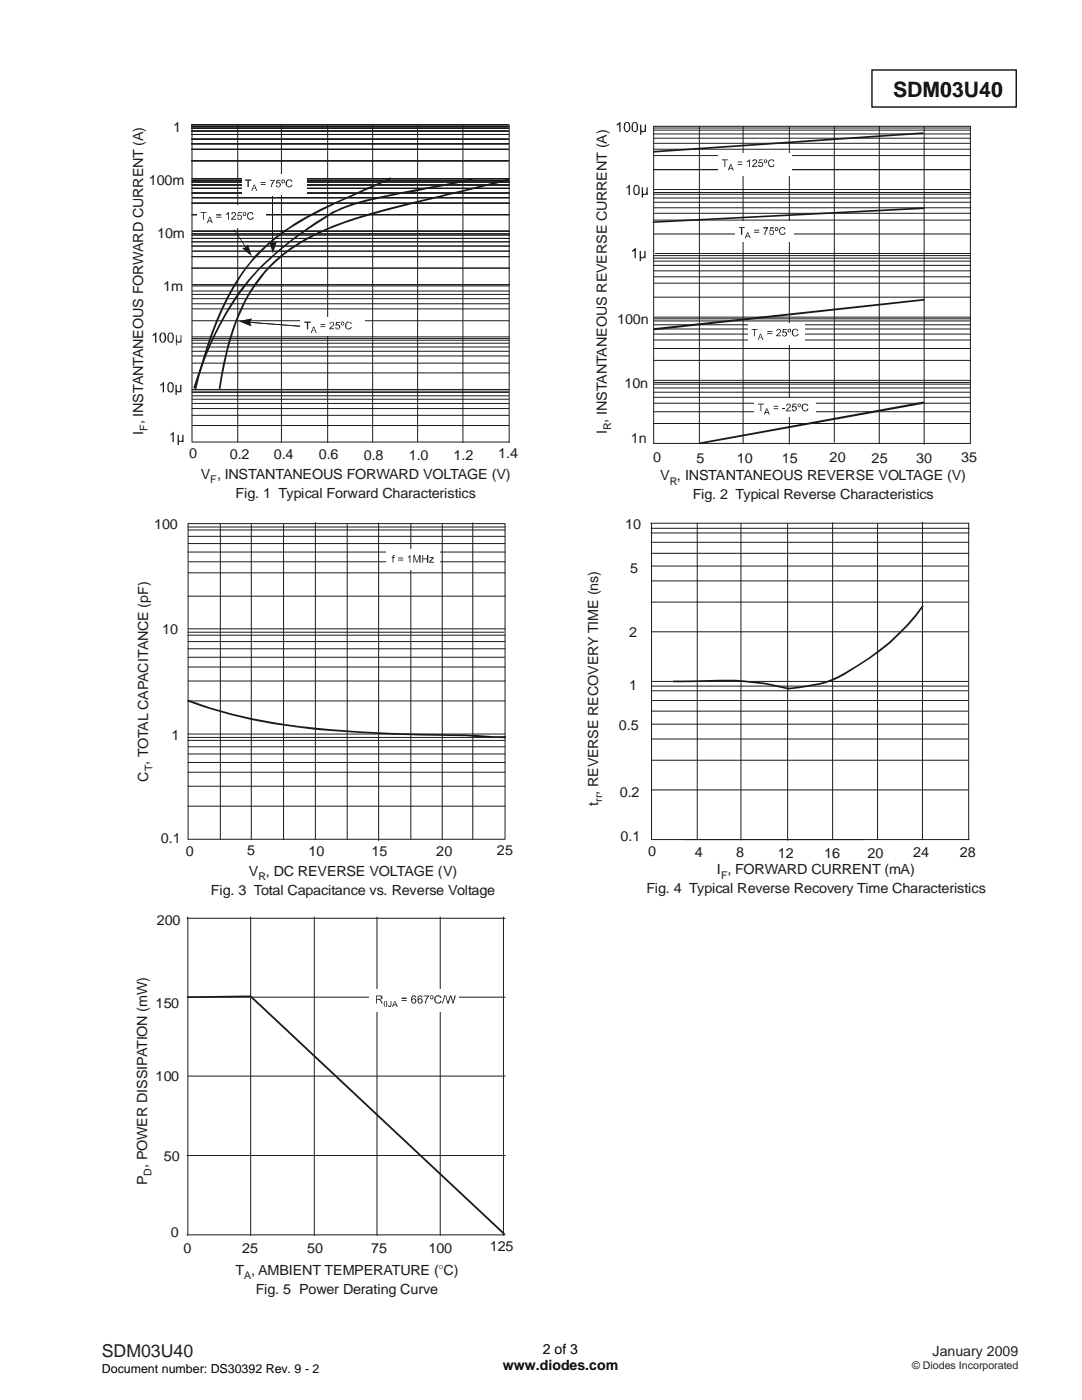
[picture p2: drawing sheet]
<svg xmlns="http://www.w3.org/2000/svg" width="216mm" height="279mm" viewBox="0 0 216 279" stroke-linecap="round" stroke-linejoin="round" font-family="sans-serif">
<path d="M174 14h28.8v7.4h-28.8z" fill="none" stroke="#000" stroke-width=".26"/>
<g fill="none" stroke="#1f1a17" stroke-width=".2">
<path d="M38.2 25.2h63.4M38.2 29.8h63.4M38.2 28.7h63.4M38.2 27.8h63.4M38.2 26.2h63.4M38.2 26.8h63.4M38.2 25.6h63.4M38.2 32.1h63.4M38.2 24.9h63.2M38.3 24.8v63.3M38.3 35.6h63.3M38.3 36h63.3"/>
<path d="M38.3 38.5h63.3M38.3 36.9h63.3M38.3 37.6h63.3M38.3 36.3h63.3M38.4 39.5h63.2M47.4 24.8v63.3M56.2 24.9v63.3M65.4 25v63.3M74.4 25v63.2M83.3 25v63.1M92.4 25v63.3M101.6 24.9v63.4"/>
<path d="M38.2 51.2h63.5M38.2 49.1h63.5M38.2 47.6h63.5M38.2 48.3h63.5M38.2 46.9h63.5M38.2 53.5h63.5M38.3 57.1h63.3M38.3 59.6h63.3M38.3 58.1h63.3M38.3 58.8h63.3M38.3 46.1h63.3M38.3 40.6h63.3"/>
<path d="M38.3 42.8h63.3M38.3 46.7h63.4M38.3 56.8h63.4M38.3 50.1h63.4M38.3 79h63.2M38.3 78.3h63.2M38.3 78.1h63.2M38.3 79.7h63.2M38.3 72.5h63.3M38.3 71h63.3M38.3 77.7h63.3M38.3 67.9h63.3"/>
<path d="M38.3 68.5h63.3M38.3 69.3h63.3M38.3 74.4h63.3M38.3 70.1h63.3M38.3 67.6h63.3M38.3 67.2h63.3M38.3 61.6h63.3M38.3 64h63.3M38.4 60.6h63.2M38.3 84.9h63.2M38.3 81.5h63.2M38.3 82.9h63.2"/>
<path d="M38.3 80.5h63.2M38.3 88.2h63.3"/>
</g>
<path d="M39.3 41.1h13.7v4.4h-13.7z" fill="#fff"/>
<g fill="#1f1a17">
<path d="M40 42.3h1.2v.2h-.5v1.4h-.2v-1.4h-.5z" fill-rule="evenodd"/>
<path d="M43.1 42.8h1.1v.2h-1.1zM43.1 43.3h1.1v.1h-1.1z" fill-rule="evenodd"/>
<path d="M45.5 42.3h.2v1.6h-.2v-1.2l-.4 .2z" fill-rule="evenodd"/>
<path d="M46.3 42.4l.5-.1 .3 .3v.3l-.7 .8h.7v.2h-1l.8-1.1-.1-.3-.6 .3z" fill-rule="evenodd"/>
<path d="M47.5 42.3h.8v.2h-.7l-.1 .4 .4-.1 .3 .2a.6 .6 0 0 1-.2 .9l-.6-.1-.1-.4h.2v.2l.3 .2 .3-.3v-.3l-.2-.2-.6 .2z" fill-rule="evenodd"/>
<path d="M48.5 42.4l.1-.1a.34 .34 0 0 1 .5 .3l-.1 .5h-.4l-.1-.3zM48.6 42.5v.4h.4v-.4z" fill-rule="evenodd"/>
<path d="M49.5 42.5l.7-.2 .4 .5h-.2l-.3-.3a.6 .6 0 0 0-.7 .6 .6 .6 0 0 0 .7 .6l.3-.2v-.2h.3l-.1 .3a.73 .73 0 0 1-1.1 .1 1.05 1.05 0 0 1 0-1.2z" fill-rule="evenodd"/>
<path d="M41.8 43.3h.2l.5 1.2h-.2l-.2-.3h-.5l-.2 .3h-.1zM41.8 43.5l-.2 .5h.4l-.1-.6z" fill-rule="evenodd"/>
</g>
<path d="M48.3 34.7h12.8v4.1h-12.8z" fill="#fff"/>
<g fill="#1f1a17">
<path d="M48.9 35.8h1.2v.3h-.5v1.2h-.2v-1.2h-.5z" fill-rule="evenodd"/>
<path d="M52 36.3h1v.2h-1zM52 36.7h1v.2h-1z" fill-rule="evenodd"/>
<path d="M53.9 35.9h1l-.6 1v.4h-.3l.1-.4 .2-.5 .3-.3h-.7z" fill-rule="evenodd"/>
<path d="M55.2 35.9h.8v.2h-.6l-.1 .4 .3-.2 .3 .2 .2 .3-.1 .3-.5 .3-.4-.1v-.3l.1-.1 .2 .4h.2l.2-.6-.3-.2-.4 .2z" fill-rule="evenodd"/>
<path d="M56.2 35.9h.5l.1 .5-.1 .2-.5-.2zM56.4 36l-.1 .3 .2 .2 .2-.1v-.4z" fill-rule="evenodd"/>
<path d="M57.2 36.1a.7 .7 0 0 1 1.2 .1l-.3 .1a.43 .43 0 0 0-.5-.3 .43 .43 0 0 0-.3 .4 .6 .6 0 0 0 .4 .9l.5-.5 .2 .1a.69 .69 0 0 1-.8 .5 .69 .69 0 0 1-.6-.6z" fill-rule="evenodd"/>
<path d="M50.7 36.8h.1l.5 1.3h-.1l-.2-.4h-.5l-.2 .4h-.2zM50.7 36.9l-.2 .7h.4z" fill-rule="evenodd"/>
</g>
<path d="M60 63.2h12.8v3.8h-12.8z" fill="#fff"/>
<g fill="#1f1a17">
<path d="M60.7 64.2h1.3v.2h-.5v1.3h-.3v-1.3h-.5z" fill-rule="evenodd"/>
<path d="M63.9 64.7h1v.2h-1zM63.9 65.1h1v.2h-1z" fill-rule="evenodd"/>
<path d="M65.8 64.4l.4-.2 .5 .2-.1 .6-.6 .5h.7v.2h-1l.1-.3 .7-.6-.2-.5h-.2l-.2 .4h-.2z" fill-rule="evenodd"/>
<path d="M67.1 64.3h.7v.1h-.6v.5l.2-.2 .4 .2 .1 .3-.1 .2-.4 .4-.5-.3 .2-.2 .1 .3h.3l.2-.2v-.3l-.3-.2-.5 .1z" fill-rule="evenodd"/>
<path d="M68.1 64.3h.5l.1 .5-.2 .1h-.4zM68.3 64.3l-.1 .4 .2 .2 .2-.3-.1-.3z" fill-rule="evenodd"/>
<path d="M68.9 64.5a.72 .72 0 0 1 1.3 .1l-.2 .1a.52 .52 0 0 0-.7-.3 .52 .52 0 0 0-.2 .7 .47 .47 0 0 0 .4 .5 .47 .47 0 0 0 .5-.4l.2 .1a.68 .68 0 0 1-.9 .4 .68 .68 0 0 1-.4-.9z" fill-rule="evenodd"/>
<path d="M62.5 65.2h.2l.5 1.3h-.2l-.2-.5h-.5l-.1 .5h-.2zM62.6 65.3l-.3 .7h.5z" fill-rule="evenodd"/>
<path d="M30.4 66.9l.8-.5v2h-.3v-1.6l-.4 .3zM32 66.6l.1-.1a.82 .82 0 0 1 .9 .2 .82 .82 0 0 1 .2 .9 .72 .72 0 0 1-.8 .8 1.33 1.33 0 0 1-.4-1.8zM32.3 66.5l-.1 .2a1.13 1.13 0 0 0 .3 1.5l.2-.1a1.49 1.49 0 0 0-.1-1.6zM33.7 66.5l.6-.1a1.35 1.35 0 0 1 0 2h-.3a.99 .99 0 0 1-.6-1.3zM33.9 66.5a1.32 1.32 0 0 0-.2 1.6l.4 .1 .3-.4-.1-1.1z" fill-rule="evenodd"/>
<path d="M35.1 66.9h.2l.1 1.3 .5-.1 .1-1.2h.2v1.5h-.2v-.2l-.2 .2-.5-.2v.7h-.2z" fill-rule="evenodd"/>
<path d="M32 76.8l.7-.5v2h-.2v-1.6l-.5 .3zM33.7 76.4l.6-.1a1.36 1.36 0 0 1 0 2l-.7-.2a1.99 1.99 0 0 1 .1-1.7zM33.7 76.6v.3a1.05 1.05 0 0 0 .3 1.2l.3-.1 .1-.3v-.8l-.1-.3-.3-.1z" fill-rule="evenodd"/>
<path d="M35 76.8h.3v.9l.1 .4h.5v-1.3h.3v1.5h-.2v-.2l-.2 .2h-.4l-.1-.2v.7h-.3z" fill-rule="evenodd"/>
<path d="M34 86.7l.7-.5v2h-.3v-1.6l-.4 .4z" fill-rule="evenodd"/>
<path d="M35.4 86.8h.3v1l.2 .3 .5-.3v-1h.2v1.4h-.2v-.1l-.1 .1h-.4l-.2-.1v.7h-.3z" fill-rule="evenodd"/>
<path d="M47.7 64.1l2.5-.5-.2 .4v.8l.1 .3z" fill-rule="evenodd"/>
<path d="M47.7 64.1l2.5-.5-.2 .4v.8l.1 .3z" fill-rule="evenodd"/>
<path d="M48.3 49.5l.9-.3 .3-.5 .7 2.4z" fill-rule="evenodd"/>
</g>
<g fill="#1f1a17">
<path d="M49 64.2l10.9 .8v.2l-10.9-.9z"/>
<path d="M46.6 45.8l.1-.1 2.9 4.3-.1 .1z"/>
<path d="M53.8 53a37 37 0 0 1 14.4-8.6l4.6-1.5 5-1.4 10-2.5 .1 .4a143.6 143.6 0 0 0-22.9 6.6 30.7 30.7 0 0 0-18.3 19.9 63.5 63.5 0 0 0-2.7 11.7h-.4a50.8 50.8 0 0 1 6.3-19.6l1.2-1.8zM87.8 39l13.6-3.4 .1 .4-13.6 3.4z"/>
<path d="M50.8 51.1l1-1.1a45.2 45.2 0 0 1 6.9-5.4 78.9 78.9 0 0 1 11.5-5.7l3.3-1.6 .2 .4a96.8 96.8 0 0 0-17.2 8.9 36.7 36.7 0 0 0-12.5 16.2 91.7 91.7 0 0 0-4.8 14.9l-.4-.1a77.8 77.8 0 0 1 7.7-20.5 44.8 44.8 0 0 1 4.3-6zM73.5 37.3l4.4-1.9 .2 .3-4.4 2z"/>
<path d="M49.6 55.8l.2 .2a62.3 62.3 0 0 0-10.9 21.5l-.3-.1a63.6 63.6 0 0 1 11-21.6zM52.1 53a72.4 72.4 0 0 1 13.5-10.2l.2 .2a63.7 63.7 0 0 0-16 13l-.2-.2zM65.6 42.8l.2 .2zM65.6 42.8l.2 .2zM65.6 42.8l1.6-.9a28.6 28.6 0 0 1 7.9-2.5l7.6-1.6v.5l-3.7 .6a50.1 50.1 0 0 0-12.5 3.7l-.7 .4zM82.7 37.8l11.5-2.2 .1 .3-11.6 2.4z"/>
</g>
<path d="M54.5 39.2v10.2" fill="none" stroke="#1f1a17" stroke-width=".2"/>
<path d="M53.7 48.2l.5 .2h.5l.5-.2-.7 2.4z" fill-rule="evenodd" fill="#1f1a17"/>
<g fill="none" stroke="#1f1a17" stroke-width=".2">
<path d="M130.4 25.2v63.3h63.1M139.6 25.2v63.3M130.4 69.6h63.2M130.4 67.9h63.2M130.4 75.9h63.2M130.4 64.1h63.2M130.4 64.8h63.2M130.4 65.7h63.2M130.4 71.9h63.2M130.4 66.7h63.2M130.4 63.6h63.2M130.4 77.4h63.1"/>
<path d="M130.4 76.7h63.1M130.4 76.3h63.1M130.4 78.3h63.1M130.4 79.3h63.1M130.4 84.5h63.1M130.4 80.5h63.1M130.4 82.2h63.1"/>
</g>
<g fill="#1f1a17">
<path d="M139.5 88.3l44.8-8.2 .1 .5-44.8 8.1z"/>
<path d="M130.5 65.5l53.9-5.9 .1 .4-54 5.9z"/>
<path d="M130.3 30.1l53.9-3.7v.3l-53.9 3.8z"/>
<path d="M130.3 44.2l54.1-2.8v.3l-54.1 2.8z"/>
</g>
<g fill="none" stroke="#1f1a17" stroke-width=".2">
<path d="M130.4 25.2h63.2v63.3M130.4 25.5h63.2M130.4 31.1h63.2M130.4 28.6h63.2M130.4 26.7h63.2M130.4 27.6h63.2M130.4 26h63.2M130.4 33.8h63.2M130.5 38.4h63.2M130.5 39.5h63.2M130.5 38.8h63.2M130.5 37.8h63.1"/>
<path d="M130.5 29.8h63.1M148.3 25.2v63.4M157.5 25.2v63.5M166.5 25.2v63M175.5 25.2v63.3M184.4 25.2v63.5M130.3 51.5h63.2M130.4 51h63.2M130.4 56.5h63.2M130.4 55.2h63.2M130.4 54.1h63.2M130.4 52.1h63.2"/>
<path d="M130.4 53h63.2M130.4 59.3h63.2M130.5 43.9h63.2M130.5 41.5h63.2M130.5 40.4h63.2M130.5 46.7h63.2M130.6 42.6h63.1M130.8 50.6h62.9M130.4 63.3h63.2"/>
</g>
<path d="M143.3 30.5h14.6v4.4h-14.6z" fill="#fff"/>
<g fill="#1f1a17">
<path d="M144 31.8h1.2v.2h-.5v1.3h-.2v-1.3h-.5z" fill-rule="evenodd"/>
<path d="M147.2 32.2h.9v.2h-.9zM147.2 32.7h.9v.2h-.9z" fill-rule="evenodd"/>
<path d="M149 32.2l.6-.4v1.5h-.1v-1.1l-.4 .1z" fill-rule="evenodd"/>
<path d="M150.2 31.9h.8l.1 .5-.8 .8h.8v.1h-1l.8-1-.2-.3h-.2l-.2 .2h-.2z" fill-rule="evenodd"/>
<path d="M151.5 31.8h.7v.2h-.6l-.1 .4 .5-.1 .3 .3v.4l-.3 .3h-.6l-.2-.4h.3l.2 .3 .4-.2v-.3l-.2-.2h-.3l-.1 .2-.2-.1z" fill-rule="evenodd"/>
<path d="M152.4 32l.2-.2 .4 .1v.6h-.5zM152.7 31.9l-.1 .4 .2 .1 .1-.3z" fill-rule="evenodd"/>
<path d="M153.4 32l.8-.2 .3 .4-.4-.2a.6 .6 0 0 0-.7 .5 .6 .6 0 0 0 .6 .7l.5-.4-.1 .5-.4 .1a.84 .84 0 0 1-.6-1.4z" fill-rule="evenodd"/>
<path d="M145.7 32.7h.2l.5 1.3h-.2l-.1-.3h-.5l-.2 .3h-.2zM145.8 32.9l-.2 .6h.5z" fill-rule="evenodd"/>
</g>
<g fill="#fff">
<path d="M146.7 44.3h11.8v4h-11.8z"/>
<path d="M149.4 64.5h11.2v4.3h-11.2z"/>
</g>
<g fill="#1f1a17">
<path d="M147.4 45.3h1.2v.2h-.5v1.4h-.3v-1.4h-.4z" fill-rule="evenodd"/>
<path d="M150.5 45.8h1v.2h-1zM150.5 46.3h1v.1h-1z" fill-rule="evenodd"/>
<path d="M152.3 45.3h1l-.6 1.6h-.2v-.2l.5-1.1h-.7z" fill-rule="evenodd"/>
<path d="M153.7 45.3h.7v.3h-.6l-.1 .3 .3-.1 .4 .2a.6 .6 0 0 1-.2 .9l-.6-.1-.2-.4h.3v.2l.2 .2 .4-.3-.2-.5-.6 .2z" fill-rule="evenodd"/>
<path d="M154.6 45.7a.38 .38 0 0 1 .7 0 .38 .38 0 0 1-.7 0zM154.8 45.5v.4h.2l.1-.3z" fill-rule="evenodd"/>
<path d="M155.6 45.5l.8-.2 .3 .5h-.1l-.3-.3a.66 .66 0 0 0-.6 .4 .66 .66 0 0 0 .2 .8h.4l.3-.3h.1l-.3 .5h-.5l-.3-.2a.97 .97 0 0 1 0-1.2z" fill-rule="evenodd"/>
<path d="M149.1 46.4h.2l.5 1.1h-.2l-.1-.3h-.6l-.1 .3h-.2zM149.2 46.4l-.2 .6h.5z" fill-rule="evenodd"/>
<path d="M150 65.7h1.2v.1h-.6v1.3h-.1v-1.3h-.5z" fill-rule="evenodd"/>
<path d="M153.1 66.1h1v.2h-1zM153.1 66.5h1v.2h-1z" fill-rule="evenodd"/>
<path d="M155 65.8l.4-.2 .3 .1 .1 .6-.7 .6h.7v.2h-.9v-.2l.7-.7v-.3l-.2-.2-.5 .4z" fill-rule="evenodd"/>
<path d="M156.2 65.7h.8v.1h-.6l-.1 .5 .4-.1 .4 .4a.52 .52 0 0 1-.4 .6 .52 .52 0 0 1-.6-.4h.1l.2 .2h.3l.1-.2-.1-.5-.6 .1z" fill-rule="evenodd"/>
<path d="M157.2 65.7h.6v.5l-.1 .1-.5-.1zM157.4 65.7l-.1 .4 .3 .2 .1-.5z" fill-rule="evenodd"/>
<path d="M158.3 65.7l.4-.1 .4 .1 .2 .3-.2 .1a.48 .48 0 0 0-.7-.3 .48 .48 0 0 0-.1 .7 .43 .43 0 0 0 .3 .5 .43 .43 0 0 0 .5-.4l.3 .1a.69 .69 0 0 1-.7 .5 .69 .69 0 0 1-.7-.6l.1-.7z" fill-rule="evenodd"/>
<path d="M151.7 66.6h.1l.5 1.3h-.1l-.2-.5h-.5l-.1 .5h-.2zM151.7 66.7l-.1 .7h.4z" fill-rule="evenodd"/>
</g>
<path d="M150.6 79.5h12.2v3.7h-12.2z" fill="#fff"/>
<g fill="#1f1a17">
<path d="M151.2 80.6h1.2v.1h-.5v1.4h-.2v-1.4h-.5z" fill-rule="evenodd"/>
<path d="M154.4 81h.9v.2h-.9zM154.4 81.5h.9v.2h-.9z" fill-rule="evenodd"/>
<path d="M157 80.6h.5a.56 .56 0 0 1 .2 .5 .56 .56 0 0 1-.4 .5l-.2 .3h.7v.2h-1l.1-.4 .7-.6-.1-.4-.7 .3z" fill-rule="evenodd"/>
<path d="M158.2 80.6h.7v.1h-.6v.5h.6l.1 .4-.1 .3-.4 .2h-.2l-.3-.3v-.1h.2l.1 .2 .5-.2v-.3l-.2-.2-.4 .2-.2-.1z" fill-rule="evenodd"/>
<path d="M159.2 80.6h.4l.2 .1v.4l-.4 .2-.2-.1zM159.4 80.6l-.1 .4 .2 .2 .1-.5z" fill-rule="evenodd"/>
<path d="M160.1 80.7a.73 .73 0 0 1 1.1 .1l.1 .2h-.2l-.2-.3-.5 .1-.2 .2v.7a.52 .52 0 0 0 .8 .1l.1-.3 .2 .1-.1 .2a.78 .78 0 0 1-1.1 .1 .78 .78 0 0 1 0-1.2z" fill-rule="evenodd"/>
<path d="M152.9 81.5h.2l.5 1.2h-.2l-.1-.3h-.5l-.2 .3h-.2zM153 81.7l-.2 .6h.5z" fill-rule="evenodd"/>
<path d="M125.5 36.9h.2v2h-.3v-1.6l-.4 .4v-.3zM126.6 37a.68 .68 0 0 1 1 .4v1.3l-.4 .2h-.4a1.59 1.59 0 0 1-.2-1.9zM126.7 37.2l-.1 1.1 .1 .3 .3 .2 .4-.5v-.8l-.4-.4z" fill-rule="evenodd"/>
<path d="M128.1 37.4h.2l.1 1.2a.35 .35 0 0 0 .4 .1 .35 .35 0 0 0 .2-.4v-.9h.2v1.5h-.2v-.1l-.6 .1-.1-.1v.6h-.2z" fill-rule="evenodd"/>
<path d="M126.1 50l.8-.5v2h-.3v-1.5l-.5 .2z" fill-rule="evenodd"/>
<path d="M127.6 50.1h.3v1l.2 .3 .4-.2 .1-1.1h.2v1.4h-.2v-.1l-.5 .2-.2-.2v.7h-.3z" fill-rule="evenodd"/>
<path d="M123.1 24.8l.7-.4v1.9h-.2v-1.5l-.5 .2zM124.6 24.6l.3-.2h.4a1.34 1.34 0 0 1 0 2 1.14 1.14 0 0 1-.7-1.8zM124.9 24.5l-.1 .2a1.34 1.34 0 0 0 .1 1.4h.4l.2-.3v-.8l-.2-.5zM126.3 24.4h.7l.3 .5v1l-.4 .5a.81 .81 0 0 1-.9-1zM126.5 24.5a1.4 1.4 0 0 0 0 1.6h.5v-.3v-1.1z" fill-rule="evenodd"/>
<path d="M127.7 24.9h.3l.1 1.2h.5l.1-1.2h.2v1.4h-.2v-.2l-.3 .3h-.3l-.1-.2v.7h-.3z" fill-rule="evenodd"/>
</g>
<path d="M156.1 81.4h.6v.2h-.6z" fill="#1f1a17"/>
<g fill="none" stroke="#1f1a17" stroke-width=".2">
<path d="M37.5 119h63.4M37.5 104.5h63.3v63h-63.3zM37.5 105.2h63.3M37.5 114.3h63.3M37.5 110.2h63.3M37.5 107h63.3M37.5 108.5h63.3M37.5 105.8h63.3M37.6 112.1h63.2M44 104.5v63M50.1 104.7v62.9M56.6 104.7v62.9"/>
<path d="M62.9 104.2v63.3M69.3 104.7v62.8M75.5 104.3v63.4M82 104.5v63M88.2 104.7v62.9M94.3 104.3v63.2M37.5 135.9h63.3M37.5 133.1h63.3M37.5 126.8h63.3M37.5 128h63.3M37.5 129.5h63.3M37.5 139.9h63.3"/>
<path d="M37.5 126.2h63M37.5 131.2h63.2M37.6 125.5h63.2M37.5 146.5h63.3M37.5 154.1h63.3M37.5 149h63.3M37.5 147.8h63.3M37.5 147.2h63.3M37.5 156.9h63.3M37.5 150.5h63.3M37.5 152.2h63.3M37.5 160.9h63.3"/>
</g>
<path d="M37.5 139.6a93.9 93.9 0 0 0 22.2 5.3l-.1 .3a95.3 95.3 0 0 1-22.2-5.2zM59.7 144.9a271.5 271.5 0 0 0 27.3 1.6l4.9 .1v.3l-4.9-.1a281.6 281.6 0 0 1-27.4-1.6zM91.9 146.6l4 .1v.4l-4-.2zM95.9 146.7l5 .2v.4l-5-.2z" fill="#1f1a17"/>
<path d="M77.1 109.7h10.6v4.1h-10.6z" fill="#fff"/>
<g fill="#1f1a17">
<path d="M78.4 110.8h.4v.1h-.3v.3h.3v.2h-.3v.9h-.2v-.9h-.1z" fill-rule="evenodd"/>
<path d="M79.4 111.3h1.1v.1h-1.1zM79.4 111.7h1.1v.2h-1.1z" fill-rule="evenodd"/>
<path d="M81.8 110.8l.1 1.5h-.2v-1.2l-.3 .3z" fill-rule="evenodd"/>
<path d="M82.5 110.8h.2l.5 1.3 .5-1.3h.2v1.5h-.2v-1.3l-.5 1.3h-.1l-.4-1.3v1.3h-.2z" fill-rule="evenodd"/>
<path d="M84.3 110.8h.1v.6h.8v-.6h.2v1.5h-.2v-.7h-.8v.7h-.1z" fill-rule="evenodd"/>
<path d="M85.7 111.2h.9l-.7 .9h.7v.2h-1l.7-.9h-.6z" fill-rule="evenodd"/>
</g>
<g fill="none" stroke="#1f1a17" stroke-width=".2">
<path d="M129.8 104.4h63.5v63.1M129.9 115.9h63.4M129.9 106.4h63.4M129.9 108.2h63.4M129.9 110.4h63.4M129.9 113h63.3M129.9 105.4h63.5M130 104.4v63.2h63.4M139.1 104.4v63.1M147.8 104.5v63.1M157.2 104.5v63.2M166.1 104.3v63.1"/>
<path d="M175.1 104.5v63M184.1 104.2v63.4M129.9 120.2h63.4M130 126.1h63.3M130 136.9h63.2M130 136h63.1M130 137.9h63.1M130 139.8h63.1M130 151.7h63.1M130 147.5h63.1M130 141.9h63.1M130 157.6h63.1"/>
<path d="M130 144.5h63"/>
</g>
<path d="M157.2 137.3v.3zM157.2 137.3v.1zM157.2 137.3l1.6-.2 .1 .3-1.7 .2zM158.8 137.1a23.3 23.3 0 0 0 8.4-2.1l1.2-.7 .2 .3a17.4 17.4 0 0 1-7.5 2.5l-2.2 .3zM168.4 134.3a53.9 53.9 0 0 0 9-6.2l.3 .3a69.9 69.9 0 0 1-9.1 6.2zM184.1 120.8l.2 .2a42.5 42.5 0 0 1-6.6 7.4l-.3-.3a42.5 42.5 0 0 0 6.7-7.3z" fill="#1f1a17"/>
<path d="M134.4 136l10-.2a48 48 0 0 1 12.9 1.6" fill="none" stroke="#1f1a17" stroke-width=".34"/>
<path d="M37.3 199h63.5M37.3 183.3h63.5M37.5 183v63.5M50 183v63.5M62.7 183v63.5M75.2 183v63.5M87.8 183v63.5M100.5 183v63.5M37.6 214.8h63.2M37.3 230.6h63.5M37.3 246.4h63.5" fill="none" stroke="#1f1a17" stroke-width=".2"/>
<path d="M37.5 198.8l12.5-.1v.3l-12.5 .2zM50 198.7l.2 .1h-.2zM49.9 199l.3-.2 50.6 47.4-.3 .2z" fill="#1f1a17"/>
<path d="M73.7 197.5h18v4.4h-18z" fill="#fff"/>
<path d="M75.1 198.7h1l.2 .2v.4l-.5 .2 .6 .8h-.2l-.3-.5-.3-.3h-.4v.8h-.1zM75.2 198.8v.5h.9l-.2-.5zM76.7 199.9l.4-.1a.97 .97 0 0 1 0 1.2h-.3l-.2-.3zM76.8 199.9v.5h.3v-.5zM76.8 200.4v.4l.1 .2 .2-.2v-.4zM77.9 199.8h.2v.9l-.2 .3h-.3l-.2-.4h.2v.2l.3-.1zM78.7 199.8h.2l.5 1.2h-.2l-.2-.4h-.5l-.1 .4h-.2zM78.7 199.9l-.2 .5h.5l-.2-.5zM80.1 199.1h1.1v.2h-1.1zM80.1 199.6h1.1v.2h-1.1zM82.2 198.8l.3-.2 .4 .2 .2 .2-.3 .1-.1-.3-.4 .1v.5l.3-.2 .3 .1 .2 .5-.3 .5h-.5a1.19 1.19 0 0 1-.1-1.5zM82.4 199.4a.42 .42 0 0 0 0 .7l.4-.2v-.3l-.2-.3zM83.5 198.8l.3-.2 .5 .2-.2 .3v-.2l-.4-.1-.3 .6 .5-.2 .3 .1 .2 .6a.56 .56 0 0 1-1 .2 1.32 1.32 0 0 1 .1-1.3zM83.7 199.4a.42 .42 0 0 0 0 .7l.4-.2v-.3l-.2-.3zM84.5 198.7h1.1l-.5 1-.1 .6h-.2a1.87 1.87 0 0 1 .6-1.5h-.9zM86 198.7l.1-.1 .4 .2-.2 .6h-.3l-.2-.2v-.4zM86 198.8v.5h.3v-.5zM86.7 199a.73 .73 0 0 1 .7-.4 .73 .73 0 0 1 .7 .5l-.3 .1-.1-.4h-.5l-.3 .3 .1 .8 .6 .2 .2-.4 .3 .1-.1 .2a.78 .78 0 0 1-.8 .3 .78 .78 0 0 1-.5-.6zM88.7 198.6h.2l-.6 1.7h-.1zM88.9 198.7h.1l.4 1.3 .4-1.3h.2l.4 1.3 .3-1.3h.3l-.5 1.6h-.2l-.4-1.5-.4 1.5h-.2z" fill-rule="evenodd" fill="#1f1a17"/>
<text font-size="4.2" x="178.2" y="19.3">SDM03U40</text>
<text font-size="3.5" fill="#231f20" x="20.3" y="270.9">SDM03U40</text>
<g font-size="2.8" fill="#1f1a17">
<text x="34.6" y="26.3">1</text>
<text x="29.7" y="37">100m</text>
<text x="31.4" y="47.4">10m</text>
<text x="32.6" y="58.2">1m</text>
<text x="123.1" y="64.6">100n</text>
<text x="124.6" y="77.3">10n</text>
<text x="28.6" y="86.8" transform="rotate(-90 28.6 86.8)">I , INSTANTANEOUS FORWARD CURRENT (A)</text>
<text x="121.1" y="86.6" transform="rotate(-90 121.1 86.6)">I , INSTANTANEOUS REVERSE CURRENT (A)</text>
<text x="125.9" y="88.5">1n</text>
<text x="37.7" y="91.4">0</text>
<text x="40.1" y="95.5">V , INSTANTANEOUS FORWARD VOLTAGE (V)</text>
<text x="45.8" y="91.7">0.2</text>
<text x="54.6" y="91.7">0.4</text>
<text x="63.6" y="91.7">0.6</text>
<text x="72.6" y="91.9">0.8</text>
<text x="81.6" y="91.9">1.0</text>
<text x="90.5" y="91.8">1.2</text>
<text x="99.4" y="91.4">1.4</text>
<text x="130.3" y="92.1">0</text>
<text x="131.7" y="95.9">V , INSTANTANEOUS REVERSE VOLTAGE (V)</text>
<text x="139" y="92.3">5</text>
<text x="147" y="92.3">10</text>
<text x="156" y="92.3">15</text>
<text x="165.5" y="92.1">20</text>
<text x="173.9" y="92.3">25</text>
<text x="182.8" y="92.3">30</text>
<text x="191.8" y="92.2">35</text>
<text x="47" y="99.3">Fig. 1 Typical Forward Characteristics</text>
<text x="138.2" y="99.7">Fig. 2 Typical Reverse Characteristics</text>
<text x="30.8" y="105.6">100</text>
<text x="124.8" y="105.6">10</text>
<text x="125.8" y="114.3">5</text>
<text x="32.4" y="126.6">10</text>
<text x="125.5" y="127.1">2</text>
<text x="125.5" y="137.6">1</text>
<text x="34.2" y="147.7">1</text>
<text x="123.5" y="145.7">0.5</text>
<text x="29.6" y="156.1" transform="rotate(-90 29.6 156.1)">C , TOTAL CAPACITANCE (pF)</text>
<text x="119.3" y="160.9" transform="rotate(-90 119.3 160.9)">t , REVERSE RECOVERY TIME (ns)</text>
<text x="123.7" y="159">0.2</text>
<text x="123.8" y="167.9">0.1</text>
<text x="32.1" y="168.3">0.1</text>
<text x="37.1" y="170.9">0</text>
<text x="49.3" y="170.7">5</text>
<text x="61.6" y="170.9">10</text>
<text x="74.1" y="170.9">15</text>
<text x="87.1" y="170.8">20</text>
<text x="99.2" y="170.7">25</text>
<text x="129.3" y="170.8">0</text>
<text x="138.6" y="171.1">4</text>
<text x="146.9" y="171.1">8</text>
<text x="155.2" y="171.2">12</text>
<text x="164.4" y="171.2">16</text>
<text x="173.1" y="171.2">20</text>
<text x="182.2" y="170.9">24</text>
<text x="191.5" y="171.1">28</text>
<text x="42.1" y="178.6">Fig. 3 Total Capacitance vs. Reverse Voltage</text>
<text x="49.6" y="174.8">V , DC REVERSE VOLTAGE (V)</text>
<text x="129" y="178.3">Fig. 4 Typical Reverse Recovery Time Characteristics</text>
<text x="143" y="174.5">I , FORWARD CURRENT (mA)</text>
<text x="31.3" y="184.5">200</text>
<text x="31.1" y="201.1">150</text>
<text x="31.1" y="215.8">100</text>
<text x="32.7" y="231.7">50</text>
<text x="29.4" y="236.5" transform="rotate(-90 29.4 236.5)">P , POWER DISSIPATION (mW)</text>
<text x="34.1" y="246.8">0</text>
<text x="36.6" y="250">0</text>
<text x="48.3" y="250">25</text>
<text x="61.3" y="250.1">50</text>
<text x="74" y="250">75</text>
<text x="85.5" y="250">100</text>
<text x="97.7" y="249.7">125</text>
<text x="47" y="254.4">T , AMBIENT TEMPERATURE ( C)</text>
<text x="87.6" y="254.4">°</text>
<text x="51" y="258.2">Fig. 5 Power Derating Curve</text>
</g>
<g font-size="2.8">
<text x="100.3" y="273.5">www.diodes.com</text>
<text x="108.3" y="270.2">2 of 3</text>
</g>
<text font-size="2.8" fill="#231f20" x="186.1" y="270.6">January 2009</text>
<text font-size="2.5" x="20.3" y="274">Document number: DS30392 Rev. 9 - 2</text>
<g font-size="2.1" fill="#1f1a17">
<text x="29.4" y="86" transform="rotate(-90 29.4 86)">F</text>
<text x="122" y="85.9" transform="rotate(-90 122 85.9)">R</text>
<text x="42" y="96.4">F</text>
<text x="133.6" y="96.7">R</text>
<text x="30.4" y="153.9" transform="rotate(-90 30.4 153.9)">T</text>
<text x="120.2" y="160.1" transform="rotate(-90 120.2 160.1)">rr</text>
<text x="51.6" y="175.6">R</text>
<text x="143.9" y="175.3">F</text>
<text x="30.2" y="234.7" transform="rotate(-90 30.2 234.7)">D</text>
<text x="48.7" y="255.2">A</text>
</g>
<text font-size="2.1" fill="#231f20" x="182" y="273.2">© Diodes Incorporated</text>
</svg>
